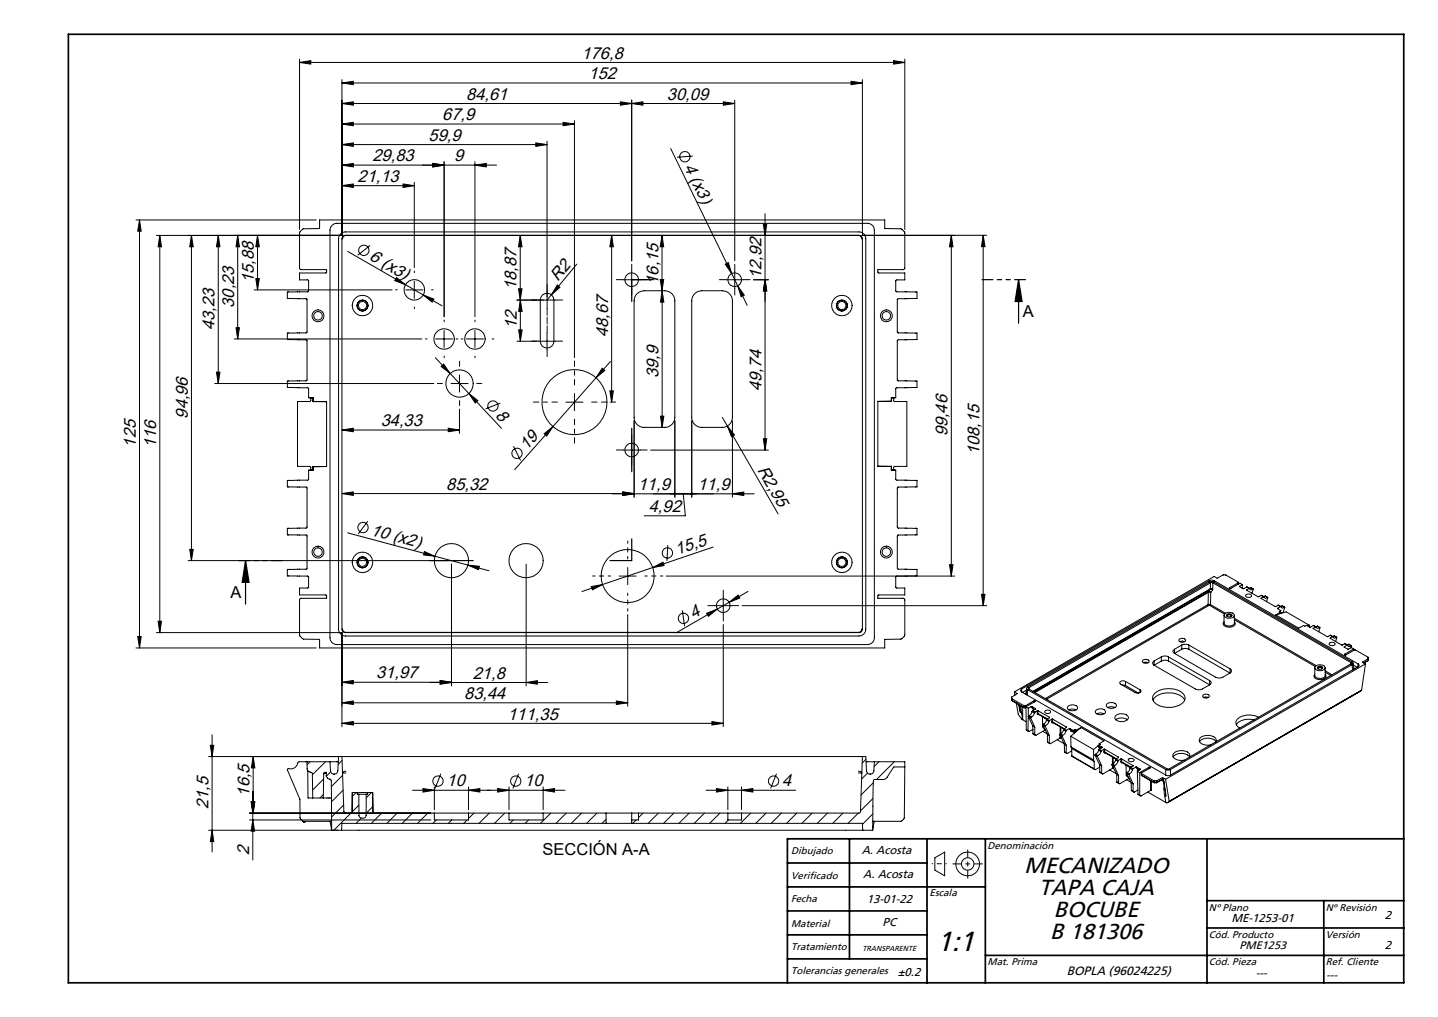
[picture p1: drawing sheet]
<svg xmlns="http://www.w3.org/2000/svg" width="420mm" height="297mm" viewBox="0 0 420 297" stroke-linecap="round" stroke-linejoin="round" font-family="sans-serif">
<g fill="none" stroke="#000" stroke-width=".29">
<path d="M87.5 18.2l3.3-.5v1zM87.5 17.2v49.8M87.5 18.2h176.8M261 17.7l3.3 .5-3.3 .5zM264.3 17.2v49.8M99.9 24.2l3.3-.5v1zM99.9 36.2l3.3-.5v1zM99.9 30.2l3.3-.5v1zM99.9 23.2v45.5M99.9 24.2h152M99.9 36.2h67.9M164.5 35.7l3.3 .5-3.3 .5z"/>
<path d="M167.8 35.2v69.3M181.2 29.7l3.3 .5-3.3 .5zM184.5 30.2l3.3-.5v1zM184.5 29.2v47M211.3 29.7l3.3 .5-3.3 .5zM214.6 29.2v47M214.6 30.2h-114.7M248.6 23.7l3.3 .5-3.3 .5zM251.9 23.2v45.5h36.3M99.9 54.2l3.3-.5v1zM99.9 48.2l3.3-.5v1.1zM99.9 42.2l3.3-.5v1.1z"/>
<path d="M99.9 54.2h21.1M99.9 42.2h59.9M117.7 53.7l3.3 .5-3.3 .5zM121 53.2v24.9M126.4 47.7l3.3 .5-3.3 .6zM129.7 47.2v45.3M138.7 48.2l3.3-.5v1.1zM138.7 47.2v45.3M145.1 48.2h-45.2M156.5 41.7l3.3 .5-3.3 .6zM159.8 41.2v45.4M195.9 43.4l19.6 40.1"/>
<path d="M202.4 45.6l-4.7 .3M39.7 64.2h52.7M40.7 64.2v125M40.7 64.2l.5 3.3h-1zM45.7 68.8h54.4M46.7 68.8v115.9M46.7 68.8l.5 3.3h-1zM55.9 68.8v94.9M55.9 68.8l.5 3.3h-1zM63.7 68.8v43.2M63.7 68.8l.5 3.3h-1zM69.4 68.8v30.2"/>
<path d="M69.4 68.8l.5 3.3h-1zM75.2 68.8v15.9M75.2 68.8l.5 3.3h-1zM97 65.8l.6-.4 .8-.2h155a1.99 1.99 0 0 1 2 2v119a1.99 1.99 0 0 1-2 2h-155a2.05 2.05 0 0 1-2-2v-119l.1-.7zM99.5 68.3l.6-.4 .8-.2h150a1.99 1.99 0 0 1 2 2v114a1.99 1.99 0 0 1-2 2h-150a2.05 2.05 0 0 1-2-2v-114l.1-.7zM100 69.2l.9-.5h150a1.02 1.02 0 0 1 1 1v114a1.02 1.02 0 0 1-1 1h-150a1.09 1.09 0 0 1-1-1v-114zM100 69.8l.3-.7 .7-.3h149.7l.7 .3 .3 .7M101.5 73.4l16.9 9.7M108.1 71.7l-3.6 2.8M151.9 68.8l.1 30.9M151.9 68.8l.6 3.3h-1.1zM168.5 77.1l-7.5 9"/>
<path d="M178.6 68.8l.5 3.3h-1zM178.6 68.8v48.6M184.5 79.2v5M193.4 68.8v16.1M193.4 68.8l.5 3.3h-1.1zM211.8 77.1l.9-.4 1 3.2zM214.6 79.2v5M223 65.5h.9l-.5 3.3zM223.4 62.4v69M251.7 68.8h27.1M277.8 68.8l.5 3.3h-1zM277.8 68.8v99.4"/>
<path d="M287.2 68.7l.5 3.3h-1zM287.2 68.7v108.2M68.4 99h54.8M68.9 95.7h1l-.5 3.3zM74.2 84.7h40.3M74.7 81.3h1l-.5 3.4zM115.8 81.1l2.6 2-3.1-1.2zM118.4 83.1l10.7 6.2M118.5 84.7h5M121 82.2v4.9M123.6 86.1l3.1 1.2-.5 .9zM127.2 99h5"/>
<path d="M129.7 96.5v5M136.2 99h5M138.7 96.5v5M151 87.6h7.8M151 99.7h5.8M151.4 84.3h1.1l-.6 3.3zM151.5 96.3h1l-.5 3.4zM152 87.6l.5 3.3h-1zM157.3 99.7h5M158.4 86.2a2.01 2.01 0 0 1 2.1-.4 2.01 2.01 0 0 1 1.3 1.8v12.1a1.99 1.99 0 0 1-2 1.9 1.99 1.99 0 0 1-2-1.9v-12.1zM159.8 97.2v4.9M161 86.1l-1.2 1.5"/>
<path d="M162.8 83.2l.7 .7-2.5 2.2zM182 81.7h5M186.1 85.8l.9-.6 1.1-.3h6.1a2.95 2.95 0 0 1 2.9 3v34a2.89 2.89 0 0 1-2.9 2.9h-6.1a2.89 2.89 0 0 1-2.9-2.9v-34a2.87 2.87 0 0 1 .9-2.1zM192.8 81.6h1.1l-.5 3.3zM193.4 84.9l.5 3.3h-1zM193.4 84.9v39.9M202.9 85.8l.9-.6 1.2-.3h6a3 3 0 0 1 2.9 3v34a2.95 2.95 0 0 1-2.9 2.9h-6a2.89 2.89 0 0 1-3-2.9v-34a2.87 2.87 0 0 1 .9-2.1zM212.1 81.7h5M215.5 83.5l1.9 2.7-.9 .5zM215.5 83.5l2.7 5.7M220.1 81.7h4.3M223.4 81.7l.5 3.3h-.9z"/>
<path d="M62.7 112h64M63.2 108.7h1l-.5 3.3zM90.1 116.1v-2.6l-.2-.3h-6v-1.9l5.5-.1 .3-.1v-11.7l-.3-.2h-5.5v-1.9l5.6-.1 .2-.2v-9.6l-.2-.2h-5.6v-1.9l6-.1 .2-.1v-3.1l-.2-.3h-2.4v-2h7.7l.2-.2v-.8h-7.5l-.4-.4v-10.5l1.1-1 4.7-.1v-2.5h165.1v2.5l4.8 .1 1 1 .1 10.5-.4 .4h-7.5v.8l.2 .2h7.7v2h-2.5l-.1 .2v3.2l.2 .1 5.9 .1v1.9h-5.5l-.2 .3v9.5l.2 .2 5.5 .1v1.9h-5.5l-.2 .3v11.5l.2 .2 5.5 .1v1.9h-6l-.2 .3v2.6M90.1 116.1l1.4 .1M90.1 116.1l.7 .1M90.8 116.2v.8l-.3 .3h-3.6v18.9h3.6l.3 .3v.7M90.8 116.2h.6M91.4 117.3h4M91.4 116.2v1.1M91.5 116.2v1M91.5 117.2l3.9 .1M91.5 117.2l-.1 .1"/>
<path d="M91.5 116.2h-.1M95.4 117.3v18.9M127.1 104.5l4.4 4.6M128.8 107l.8-.7 1.9 2.8zM131.5 109.1l5.4 5.8M131.7 112h5M134.2 109.5v5M134.2 119.5v7.1M136.9 114.9l2.7 2.1-.8 .7zM136.9 114.9l9.6 10.2M146.1 117.7l-4.3 1.7M165.3 117.4h5"/>
<path d="M167.8 114.9v5M174.1 110.3l-23.7 26.8M175.9 107.5l.7 .7-2.5 2.1zM178.1 114.2h1l-.5 3.2zM178.3 105.6l-4.2 4.7M256.4 117.2v19M256.4 117.2h4M260.3 116.2v1M260.3 117.2h-3.9M260.3 116.2h.1M260.3 117.2h.1M260.4 116.2v1"/>
<path d="M260.4 116.2h.6M261 116.2v.8l.2 .3h3.7v18.9h-3.7l-.2 .2v.8M261.6 116.1l-1.3 .1M261.6 116.1l-.6 .1M90.1 137.3l-.1 2.9-6.1 .1v1.9h5.6l.2 .2v11.7l-.3 .1-5.5 .1v1.9h5.6l.2 .2v9.6l-.3 .2-5.5 .1v1.9h6l.2 .2v3.1l-.2 .2h-2.4v2h7.7l.2 .3v.7h-7.5l-.4 .4 .1 10.6 1 1h4.7v2.5h165.1v-2.5h4.8l1.1-1.2-.1-10.6-.3-.2h-7.5l.2-1h7.7v-2h-2.4l-.2-.1-.1-3.1 .4-.3M90.8 137.2h.6M90.8 137.2l-.7 .1M91.4 136.2l.1 .1M91.4 136.2h4M91.4 136.2v1M91.4 137.2l.1 .1M91.5 137.3h-1.4"/>
<path d="M91.5 136.3v1M95.4 136.2l-3.9 .1M99.9 125.6l3.3-.5v1zM99.9 125.6h34.3M130.9 125.1l3.3 .5-3.3 .5zM150 130.3l2 4.2M158.9 126.7l2.6-2.1-1.8 2.7zM182 131.4h5M184.5 128.9v5M185.2 122.9v22.3M190 131.4h34.4M192.9 121.5h1l-.5 3.3z"/>
<path d="M197.1 122.9v22.3M202 122.9v22.3M211 121.9l1.4 2.5M212.4 124.4l2.1 2.6-.9 .5zM212.4 124.4l14.9 25.7M213.9 122.9v22.3M223 128.1h.9l-.5 3.3zM256.4 136.2h3.9M256.4 136.2h4M260.3 136.2v1.1M260.3 137.3h1.3M260.4 136.2h-.1"/>
<path d="M260.4 136.2v1M260.4 137.2l-.1 .1M260.4 137.2h.6M261 137.2l.6 .1M261.6 137.3v2.6l.2 .3 6 .1v1.9h-5.5l-.2 .3v11.5l.2 .2 5.5 .1v1.9h-5.5l-.2 .3v9.5l.2 .2 5.5 .1v1.9h-3.5M99.9 144.1l3.3-.5v1.1zM99.9 144.1h85.3M101.5 155.6l25.5 6.9M107.4 152.2l-2.8 3.7M178.9 144.2h41.4M181.9 143.7l3.3 .5-3.3 .5zM181.9 143.6l3.3 .5-3.3 .6z"/>
<path d="M195.1 159.2l-.3 4.6M199.6 144.2l.6 6.4h-12.1M208.3 159.8l-38.3 13M213.9 144.2l3.3-.5v1zM54.9 163.7h75.9M55.4 160.4h1l-.5 3.3zM124 161.1l3 1.4-3.3-.4zM127 162.5l9.7 2.5M131.9 164.7v35.6M136.7 165l3.3 .4-.3 1zM136.7 165l6.1 1.7M153.7 164.7v35.6"/>
<path d="M172.7 171.3l3.3-.6-3 1.6zM180.8 168.2h5M183.3 165.7v5M183.3 179.5v26.7M190.7 165.7l2.9-1.5 .4 1zM194.6 168.2h84.2M199.3 178.3l.7 4.6M206.4 179.1l3.1-1.2-2.6 2.1zM208.7 176.9h5M209.5 177.9l-12 6.9M211.2 174.4v5M213 175.9l2.6-2.1 .5 .9z"/>
<path d="M213 175.9l-3.5 2M216.7 176.9h71.5M218.5 172.7l-5.5 3.2M277.3 164.9h1l-.5 3.3zM286.7 173.6h1l-.5 3.3zM352.8 176.6l.2 .2M352.8 176.6h.8M352.8 176.6l-47.5 27.4M352.9 173h.7M352.9 173l-.1 3.6M352.9 173l-50.6 29.2M353 172.8l-.1 .2"/>
<path d="M353 172.8l.6 .2M353 172.8l-50.9 29.4M353 176.8h.4M353 176.8l-47.4 27.4M353.2 169.6l.7-.2 .7 .2M353.2 170l-53.1 30.6a.43 .43 0 0 0-.2 .4 .43 .43 0 0 0 .2 .4M353.2 170l.5-.2 .9 .2M353.2 169.6l-54.8 31.6M353.2 169.6v.4M353.4 176.8l4.2 2.5M353.4 172.2h.1M353.4 172.2h.8"/>
<path d="M353.4 172.2l-.4 .6M353.4 172.2l-51.6 29.8M353.5 172h.1M353.5 172l-.1 .2M353.5 172l.7 .2M353.5 172l-51.8 29.9M353.6 170.2h.7M353.6 176.6l-.2 .2M353.6 170.2l-53.1 30.6M353.6 170.2l-.1 1.8M353.6 176.6l4.3 2.5M353.6 173v3.6"/>
<path d="M354.2 172.2l-.6 .8M354.3 170.2l40.2 23.3M354.3 170.2l-.1 2M354.6 170l40.3 23.3a.43 .43 0 0 1 .3 .4 .43 .43 0 0 1-.3 .4M354.6 169.6l42.1 24.3M354.6 169.6v.4M357.5 179.7v2.2a1.74 1.74 0 0 0 3 0v-2.2M357.8 179.2a1.79 1.79 0 0 1 2.7 .6 1.81 1.81 0 0 1-3-.1zM358.2 179.8a.97 .97 0 0 1 1.6 0M358.3 179.5a.82 .82 0 0 1 .8-.3 .82 .82 0 0 1 .7 .7 .82 .82 0 0 1-.9 .3 .82 .82 0 0 1-.6-.7zM361.6 170.2v-.2l-3.6-2.1h-.7l-1.8 1-.9-.6-58.3 33.8M361.6 170.2l-2.6 1.5 .4 .2 2.8-1.6 .7 .4"/>
<path d="M361.6 170.2v.4M361.7 170.1v.5M362.1 171.2l1 .7 1-.5M362.1 171.2l-.1 .1M362.9 170.7l-.8 .5M362.9 170.7l-.1 1.1M363.9 173.8a.89 .89 0 0 1 .9-.4 .89 .89 0 0 1 .7 .8 .9 .9 0 0 1-1 .3 .9 .9 0 0 1-.6-.7zM364.1 172.3v.1M364.1 172.4l3.4 1.9 .9-.4M364.1 171.4l.8 .4 .3-.2M364.1 171.4l.7 .4M364.8 171.8l.2 .1a.48 .48 0 0 0 .4 .4 .48 .48 0 0 0 .5-.3"/>
<path d="M364.8 171.8l-.7 .5M365.2 171.6l.8 .4M365.2 171.6l.7 .4M365.9 172l.1 .1-.3 1.1M368.4 174.7v.1M368.4 174.8l4 2.4 .9-.5M368.4 173.9l.8 .4M368.4 173.9l.7 .4M369.1 174.3h.2a.49 .49 0 0 0 .4 .4 .49 .49 0 0 0 .5-.2M369.1 174.3l-.7 .4M369.5 174.1l-.3 .2M369.5 174.1l.8 .3"/>
<path d="M369.5 174.1l.7 .4M370.2 174.5l-.3 1.2M372.6 179.6l6.7 3.8 1.5-.7 .3 .2 .5-.3 1 .6 1-.5M373.2 177.6l.9 .7M373.2 177.6l-.1 .1M373.3 176.7l.9 .4 .2-.2M373.3 176.7l.7 .5M374 178.8l-1.4 .8M374 178.8l.1 .4-1.5 .4M374 179l.4 .1 1.2-.4 6.7 3.9M374 177.2h.2a.5 .5 0 0 0 .4 .4 .5 .5 0 0 0 .5-.3M374 177.2l-.8 .4"/>
<path d="M374.1 178.3l-.5 .3 .4 .2M374.1 178.3l-.2 .4M374.4 176.9l.8 .4M374.4 176.9l.7 .4M375.1 177.3l.1 .1-.5 1.6M39.7 189.2h52.7M40.2 185.9h1l-.5 3.3zM45.7 184.7h54.2v27.5M46.2 181.4h1l-.5 3.3zM99.9 199.2l3.3-.5v1zM99.9 199.2h32M100 183.7l.3 .7 .6 .3h150l.7-.6 .1-.4"/>
<path d="M125.5 199.3h34.5M128.6 198.8l3.3 .5-3.3 .5zM128.6 198.7l3.3 .5-3.3 .5zM153.7 199.3l3.3-.5v1zM211.2 182.4v29.8M328.7 199l-1.1-.1-.5 .3v.4l4.8 2.8h.7l.6-.3v-.5l-.2-.2M328.7 199l4.3 2.4M328.7 199v1.2M333.8 192.9a1.05 1.05 0 0 1 1-.4 1.05 1.05 0 0 1 .8 .8 1.16 1.16 0 0 1-1.9-.2zM333.9 193.5h1.5M337.1 193a.66 .66 0 0 0-.4 .7 .66 .66 0 0 0 .4 .6M337.1 194.3l12 6.9a2.32 2.32 0 0 0 2.1 0l2.1-1.2"/>
<path d="M337.1 193v1.3M339.2 191.8a2.32 2.32 0 0 1 2.1 0M339.2 193a2.32 2.32 0 0 1 2.1 0M339.2 191.8l-2.1 1.2M339.2 191.8v1.2M339.2 193l-2.1 1.3M341.3 191.8l12 7M341.3 191.8v1.2M341.3 193l12 7M343 189.6a.62 .62 0 0 0-.4 .6 .62 .62 0 0 0 .4 .6M343 190.8l12 7a2.39 2.39 0 0 0 2.2 0l2.1-1.3M343 189.6v1.2"/>
<path d="M344.4 186.7a1.07 1.07 0 0 1 1.9 .5 1.13 1.13 0 0 1-2-.3zM344.6 187.4l.7-.2 .7 .2M345.2 188.4a2.32 2.32 0 0 1 2 0M345.2 189.6a2.32 2.32 0 0 1 2 0M345.2 188.4l-2.2 1.2M345.2 188.4v1.2M345.2 189.6l-2.2 1.2M347.2 188.4l12.1 6.9M347.2 188.4v1.2M347.2 189.6l12 7M353.3 198.8a.66 .66 0 0 1 .4 .6 .66 .66 0 0 1-.4 .6M353.3 198.8v1.2"/>
<path d="M357.5 181.6l-.1 .1a.94 .94 0 0 0 1 1.4 1.62 1.62 0 0 0 2.4-1.2l-.3-.3M358.5 180a.58 .58 0 0 1 .5-.4 .58 .58 0 0 1 .6 .4M359.3 195.3a.64 .64 0 0 1 .4 .6 .64 .64 0 0 1-.4 .6M359.3 195.3v1.2M360.5 181l23.7 13.7M360.5 180.6l24 13.8M382.3 182.6l-.5 .1M382.3 182.6v.5M383.6 183.5v.1M383.6 183.6l4 2.3 .9-.4M383.6 182.7l.8 .4 .3-.2M383.6 182.7l.7 .4"/>
<path d="M384 196.9l-.1 .1a.94 .94 0 0 0 1 1.4 1.58 1.58 0 0 0 2.3-1.2l-.1-.3M384 195v2.2a1.77 1.77 0 0 0 3.1 0l-.1-2.2M384.3 194.6a1.98 1.98 0 0 1 2.7 .2 1.28 1.28 0 0 1-1.9 1l-.5-.1a.67 .67 0 0 1-.5-.5 .67 .67 0 0 1 .2-.6zM384.3 183.1h.2a.49 .49 0 0 0 .4 .4 .49 .49 0 0 0 .5-.2M384.3 183.1l-.7 .4M384.7 182.9l.8 .3M384.7 182.9l.7 .4M384.7 195.1a1.07 1.07 0 0 1 1.6 0M384.8 194.8a.8 .8 0 0 1 .9-.3 .8 .8 0 0 1 .6 .7 .8 .8 0 0 1-.9 .3 .8 .8 0 0 1-.6-.7zM385 195.3a.56 .56 0 0 1 .5-.4 .56 .56 0 0 1 .6 .4M385.4 183.3h.1l-.3 1.2M387 196.3l1.7 1"/>
<path d="M387 195.9l2 1.2M388.3 187.9a.9 .9 0 0 1 .9-.4 .9 .9 0 0 1 .7 .8 .91 .91 0 0 1-.9 .3 .91 .91 0 0 1-.7-.7zM388.5 185.5l.9 .4 .2-.2M388.5 185.5l.7 .4M388.5 186.3v.1M388.5 186.4l3.4 2 .8-.4M389.2 185.9h.2a.5 .5 0 0 0 .4 .5 .5 .5 0 0 0 .5-.3M389.2 185.9l-.7 .4M389.6 185.7l.8 .4M389.6 185.7l.7 .4M390.3 186.1l.2 .1-.4 1.2M392.6 189l1.1 .6 1-.5 .7 .4"/>
<path d="M392.6 188.9v.1M392.7 191.1v.1M392.7 191.2l.3 .1 2.9-1.5 3.7 2.1v.4M392.7 188l.9 .4 .3-.2M392.7 188l.8 .4M393.5 188.4h.1a.5 .5 0 0 0 .5 .4 .5 .5 0 0 0 .5-.2M393.5 188.4l-.9 .5M393.9 188.2l.8 .4M393.9 188.2l.7 .4M394.5 193.9l-53.2 30.7-40.9-23.4 .1-.4M394.5 193.5v.4M394.6 188.6l-.1 .6"/>
<path d="M394.9 194.1l-53 30.6M394.9 194.1l.1 1.5M395.2 193.6l.1 1.9M395.3 194.2l1.1 .7M395.3 195l.4 .3M395.3 195.1l.1 .1M395.4 189.5l-2.7 1.6M395.4 189.5v.4M395.4 195.2l.2 .1M395.4 195.2h-.1M396.7 193.9a.42 .42 0 0 1 .3 .4 .42 .42 0 0 1-.3 .4l-54.8 31.6M396.7 193.9l-.1 .9"/>
<path d="M398.8 193.9l-58.4 33.7M398.8 193.9l-1.1 7.6M399.5 192.9v.1M399.5 193l-1.1 .6M399.5 192.9l-1.2 .7M399.6 192.4l-1.7 1 .9 .5M399.6 192.4l-.1 .5M399.6 192.8l-.1 .2M399.6 192.3v.1M399.6 192.3l-.1 .6M61.4 217.7h1l-.5 3.2zM61.9 214.6v34.2"/>
<path d="M99.9 211.2l3.3-.5v1zM99.9 211.2h111.3M99.9 205.2l3.3-.5v1zM99.9 205.2h83.4M180 204.7l3.3 .5-3.3 .5zM207.9 210.7l3.3 .5-3.3 .5zM295.5 204.5l.1 .1M295.5 203.9v.1M295.5 204.4v.1M295.5 204l3.6 2.1M295.5 204.5l3.6 2.1M295.5 204v.5"/>
<path d="M295.6 204.6l3.6 2.1M296.3 202.1l.8 .5-1.6 1v.8M296.3 202.1l.1 .9M296.8 205.3l.6 3.3 1.3 1.6M297.5 205.7v.3M297.5 206l.4 .1M297.5 206l.5 2M297.9 206.1l.3 .2M297.9 206.1l.1 1.9M297.9 205.9v.2M298 208l.4 .2M298.2 206.3l.2 1.9"/>
<path d="M298.2 206.1v.2M298.4 201.2a.46 .46 0 0 0-.3 .4 .46 .46 0 0 0 .3 .5l42.1 24.2M298.4 208.2l.3 2M298.4 201.2v.9M298.7 206.4v3.8M298.7 210.2l1 .6M299.1 206.1h.4M299.1 206.6h.4M299.1 206.6l.1 .1M299.1 206.1v.5M299.2 206.7h.2M299.5 206.6l-.1 .1"/>
<path d="M299.5 206.1v.5M299.6 202.5l-.2 .2M299.6 206.5l-.2 .2M299.6 206.4l.8 .4M299.6 206.4l.2 6.7M299.6 206.5l-.1 .1M299.6 202.5h.1M299.7 202.7v.1M299.7 202.4l-.3 .2M299.7 202.5h-.1M299.8 213.1l.5 .4M299.8 213.1l.4 .3"/>
<path d="M299.8 201.5l-1.1 .7M299.9 201l-.2 1.7M300.1 201.4l40.4 23.3M300.1 201.4l-.1 1.6M300.2 213.4l.1 .1M300.4 209.3l.6 .4M300.4 209.3l1.3 2.7M300.4 206.8l-.2 6.6M300.5 209l-.1 .3M300.5 209l.7 .4M300.5 200.8v.5M301 209.7l1.2 2.6"/>
<path d="M301.2 209.4l-.2 .3M301.2 206.4l-.8 .4M301.2 206.4l.7 1M301.4 206.3l-.2 .1M301.4 207.8l-.4 .9-.5 .3M301.4 206.3l1 .6M301.4 207.8l.7 .4M301.4 206.3l.6 1M301.6 207.6l-.2 .2M301.6 207.6l.7 .4M301.7 212l.5 .3M301.7 212v2.2"/>
<path d="M301.7 213l-1.1 .6-.3-.1M301.7 214.2l.6 .4M301.7 214.2l.5 .3M302.1 204.6l.2 .1M302.1 204.6l-2.6 1.5M302.1 204.6v.4M302.1 208.2l-.5 1-.4 .2M302.2 214.5l.1 .1M302.2 212.3v2.2M302.3 208l-.2 .2M302.3 204.7v.2M302.3 204.9l-2.7 1.5"/>
<path d="M302.4 206.9l-.8 .7M302.4 206.9l.1 .1M303 207.6h.2M303 208.4h.2M303 208.4v.2l.4 .1M303 207.6l-.7 .4M303 207.6v.8M303.2 208.4l.1 .2M303.2 207.6l3.3 1.9M303.2 207.6v.8M303.2 208.4l2.7 1.6M303.2 208.6l1.3 .7"/>
<path d="M304.5 209.3v2.9l.7 .7M304.5 209.3l1.3 .8M304.5 209.3l1.3 .7M304.6 213.6l1.2 .7M304.6 211.7l.7 .4M304.6 211.7l1.3 2.8M304.7 211.5l-.1 .2M304.7 211.5l.7 .4M305.2 207.7a.9 .9 0 0 1 .9-.4 .9 .9 0 0 1 .7 .8 .89 .89 0 0 1-.9 .3 .89 .89 0 0 1-.7-.7zM305.3 213.1l-2.7 1.6-.3-.1M305.3 212.1l1.2 2.7M305.4 211.9l-.1 .2"/>
<path d="M305.6 210.3l-.3 .8-.6 .4M305.6 210.3l.8 .4M305.8 210l-.2 .3M305.8 210l.7 .4M305.9 216.7l.6 .4M305.9 214.5l.6 .3M305.9 216.7l.6 .3M305.9 214.5v2.2M306.4 210.7l-.3 .6-.7 .6M306.5 217v.1M306.5 214.8v2.2M306.5 209.5v.1"/>
<path d="M306.5 210.4l-.1 .3M306.5 209.6l-.7 .4M307.2 210.8h.2M307.2 210.8l.1 .3h.3M307.2 210h.2M307.2 210l-.7 .4M307.2 210v.8M307.4 210.8l3.3 2.1M307.4 210.8l3.5 2M307.4 210l4.1 2.3M307.4 210v.8M308.8 216l2 1.2"/>
<path d="M309.6 214.6l.6 .4M309.6 214.6l1.3 2.7M309.6 215.5l-2.8 1.7-.3-.1M309.6 214.7v.8M309.6 212.3v2.1M309.7 214.3l-.1 .3M309.7 214.3l.7 .4M309.8 215.1v.4h-.2M309.8 212.4v1.9M310.2 215l1.2 2.7M310.4 214.7l-.2 .3M310.6 213.1l-.3 .7-.6 .5"/>
<path d="M310.6 213.1l.7 .4M310.8 212.9l-.2 .2M310.8 212.9l.7 .4M310.9 217.3l.5 .4M310.9 217.3v2.2M310.9 219.5l.5 .4M310.9 219.5l.5 .3M311.3 213.5l-.4 .9-.5 .3M311.4 219.8v.1M311.4 217.7v2.1M311.5 212.3v.2M311.5 213.3l-.2 .2"/>
<path d="M311.5 212.5l-.7 .4M312 206.2a1.78 1.78 0 0 1 2.7 .6 1.79 1.79 0 0 1-3-.1zM312.2 207.3l.7-.2 1.4 .2M312.3 212.8h.2M312.3 212.8l-.8 .5M312.3 212.8l.5 .7M312.5 212.8l.9 .5M312.5 212.8l.5 .7M312.7 215l6.7 3.9M312.7 215l.1 3.1M312.8 218.1l6.6 3.8M312.8 218.1l.2 .5"/>
<path d="M312.8 213.5l.4 .1M313 219.3l-1.3 .8-.3-.2M313 213.5h-.2M313 213.5l.1 .1M313 218.6l6.6 3.8M313 218.6l.1 2.2M313.1 213.5l.8 .5M313.4 213.3l.3 .3M313.7 213.6l.3 .2M313.9 213l.4 .3M313.9 213l-.5 .3M313.9 213.5l-.2 .1"/>
<path d="M313.9 213.5l.4 .2M313.9 213v.5M314 213.8l-1.3 1.2M314 213.8v.1M314.3 213.3v.4M315.7 212.5l6.7 3.9-1.3 .8M315.7 212.5l-1.4 .8M315.7 212.5l-1.4 1.2M319.4 218.9v3M320.1 207.4a1.78 1.78 0 0 1 2.8 .6 1.79 1.79 0 0 1-3-.1zM320.3 208.5l1.2-.3 1 .3M320.7 217.8l-1.3 1.1"/>
<path d="M320.7 217.8l.3 .5M320.9 219.1l-.3 .6-.7 .6M320.9 219.1l.7 .4M320.9 217.8h-.2M320.9 217.8l.3 .4M321 218.3h.3M321 217.7l.9 .5M321 217.7l.1 .2-.2-.1M321 218.8l-.1 .3M321 218.8l.7 .4M321.1 217.2l.3 .2-.4 .3M321.1 217.2v.4"/>
<path d="M321.2 218.2l-.2 .1M321.2 218.2l.4 .3M321.2 218.2l.4 .2M321.6 219.5l-.4 .8-.6 .4M321.7 219.2l-.1 .3M321.9 218.2l-.9 .6M321.9 218.2h.1M322.4 218.8h.3M322.4 219.6h.3M322.4 219.6l.1 .3h.3M322.4 218.8l-.7 .4M322.4 218.8v.8"/>
<path d="M322.7 219.6l.1 .2M322.7 218.8l4 2.3M322.7 218.8v.8M322.7 219.6l3.4 2M322.7 219.8l3.2 1.9M323.3 205.6a1.77 1.77 0 0 1 2.8 .5 1.79 1.79 0 0 1-3 0zM323.5 206.6l1.1-.2 1 .2M325.9 210.2a2.8 2.8 0 0 1 3.4 0M325.9 208.9a2.51 2.51 0 0 1 3.7 .6 2.36 2.36 0 0 1-4 .3zM327.8 200.1l.9 .1M328.7 200.2l3.8 2.2M333 201.4v.8"/>
<path d="M336.8 204.5a5.6 5.6 0 0 1 6.3-2l1.9 .8 1 1.2M337 202.7a6.6 6.6 0 0 1 8.6-.1 2.02 2.02 0 0 1-1 3.3 6.8 6.8 0 0 1-7.6-1 1.8 1.8 0 0 1 0-2.2zM350.3 216.6a3.3 3.3 0 0 1 4.8 0M351.4 203l.9-.3 .9 .4a1.02 1.02 0 0 1-.8 .8 1.02 1.02 0 0 1-1.1-.5zM351.5 203.7h1.5M355.1 216.7a1.38 1.38 0 0 0-1.5-1.9 2.83 2.83 0 0 0-3.3 1.2 2.17 2.17 0 0 0 2.7 1.6h.6M366.3 210.2a4.9 4.9 0 0 0-5.2 1.5M367.6 209.5a5.3 5.3 0 0 0-6.5 .9 1.67 1.67 0 0 0 1 2.2M397.6 201.6l-56.4 32.7M397.6 201.6l-56.1 32.5M397.7 201.5l-.1 .1M397.7 201.5l-56.2 32.5"/>
<path d="M60.9 220.9h39M72.8 237.5h54.1M72.8 239.5h53M73.3 234.2h1.1l-.6 3.3zM73.4 234.2h1l-.5 3.3zM73.8 231.1v20M73.8 239.5l.6 3.2h-1.1zM73.9 220.9v16.6M73.9 220.9l.5 3.4h-1zM88.3 239.7l8.6 .2M88.3 239.7l.4 .4M89.3 239.9l-.4 .3"/>
<path d="M89.7 222.5v2a1.54 1.54 0 0 0 1.5 1.2l.1 7.3M89.7 222.5l-2.6 .1a2.43 2.43 0 0 1-3.1 1.9l-.1 .3 3.7 8.6v5.5l.7 .8M89.7 222.5h6.7M89.8 224.9l.2 8.1h1.3M90.6 222.5l-.9 .8M91.3 233h3.1M94.4 233h2.4M94.4 232.1l-.9 .9M94.5 227.5l-3.2 3.2M94.8 225.6l-.2 .4 .7-.3M94.8 225.6l.5 .1M94.8 225.6l-.3 .2-.1 7.2"/>
<path d="M95.1 222.5l-3.9 3.8M95.3 225.7a1.63 1.63 0 0 0 1.3 2l.3 14.8-.5-2.6M96.4 222.5h2.4M96.6 225.4l-1.3 1.3M98.9 220.9l-.2 4.2a1.08 1.08 0 0 1-1.1 1 1.08 1.08 0 0 1-1.1-1l-.1-2.6M99.9 220.9l.5 16.1 .5 .5M99.9 220.9h152M99.9 222.1l-1.1 1.1M100.1 226.4l-3.3 3.3M100.2 230.7l-3.4 3.5M100.4 235.1l-3.6 3.5M101 225.2h-.1a.48 .48 0 0 0-.6 .1 .48 .48 0 0 0-.1 .5l.8-.1"/>
<path d="M102.6 237.4l-5.1 5.1M102.9 231.5v5.6l-.5 .4M104 231.5l-1.1 1M104.4 231.5v.4h.4M104.4 231.5h3M104.4 231.5h-1.5l-.1 5.5M104.8 231.9v6.3a1.09 1.09 0 0 0 1.1 .7 1.09 1.09 0 0 0 1-.7l.1-6.3M104.8 231.9h2.2M104.8 235.2l-2 1.9M105.6 238.9l-1.6 1.5M107.4 231.5v.4h-.4M107.4 231.5h1.5v5.5"/>
<path d="M108.5 231.5l-1.5 1.5M108.8 231.5l.1 5.6 .5 .4M108.9 235.6l-2 1.9M111.5 237.5l-3 2.9M116 237.5l-3 2.9M120.5 237.5l-3 2.9M120.5 230.8h44.5M123.5 230.3l3.4 .5-3.4 .5zM125 237.5l-3 2.9M126.9 229.8v6.7M126.9 237.5h9.9M126.9 237.5v2h9.9v-2"/>
<path d="M127.5 239.5l-1.1 .9M128.8 226l-1.7 4.3M131.9 239.5l-.9 .9M136.4 239.5l-1 .9M136.8 230.8l3.4-.5v1zM136.8 229.8v6.7M136.8 237.5h11.9M138.4 237.5l-1.6 1.5M142.9 237.5l-3 2.9M145.3 230.3l3.4 .5-3.4 .5zM147.4 237.5l-3 2.9M148.7 229.8v6.7"/>
<path d="M148.7 237.5h9.9M148.7 237.5v2h9.9v-2M149.9 239.5l-1 .9M151.5 226l-1.7 4.3M154.4 239.5l-1 .9M158.6 230.8l3.4-.5v1zM158.6 229.8v6.7M158.6 237.5h18.4M160.9 237.5l-3 2.9M165.4 237.5l-3 2.9M169.9 237.5l-3 2.9M174.3 237.5l-3 2.9"/>
<path d="M177 237.5h7.5M177 237.5v2.9M177 239.3l-1.1 1.1M184.5 237.5h2M184.5 237.5v2.9M185.8 239.5l-1 .9M186.5 237.5h26.1M186.5 237.5v2h-2M187.8 237.5l-1.3 1.3M192.3 237.5l-3 2.9M196.8 237.5l-3 2.9M201.3 237.5l-3 2.9"/>
<path d="M205.8 237.5l-3 2.9M206.2 230.8h26.2M209.3 230.3l3.3 .5-3.3 .5zM210.3 237.5l-3 2.9M212.6 229.8v6.7M212.6 237.5h4M212.6 237.5v2h4v-2M212.8 239.5l-1 .9M216.6 230.8l3.3-.5v1zM216.6 229.8v6.7M219.3 237.5l-3 2.9M223.7 237.5l-3 2.9"/>
<path d="M226.8 226l-1.7 4.3M228.2 237.5l-3 2.9M232.7 237.5l-3 2.9M237.2 237.5l-3 2.9M241.7 237.5l-3 2.9M246.2 237.5l-3 2.9M250.7 237.5l-3 2.9M250.7 225.2l.7 .2 .3 .4-1-.1M251.9 220.9l-.6 16.2-.2 .3-34.5 .1M251.9 220.9h1l.2 4.2a1.08 1.08 0 0 0 1.1 1 1.08 1.08 0 0 0 1-1l.2-2.6M252.9 221.8l-1.1 1M253 222.5h2.4"/>
<path d="M253.4 225.8l-1.8 1.7M254.9 237.7l-3 3M255 233.2l-3.7 3.6M255.1 228.6l-3.6 3.6M255.3 239.9l-.4 2.6M255.4 222.5h8.9v1.5M256.7 222.5l-1.4 1.4M261.2 222.5l-5.2 5.1M264.3 224l-.2 15.1-.9 .8h-8.3M264.3 224h-3.2l-2.3 3.3-.8 .3h-2.6l-.3 .2-.2 14.7M264.3 223.9l-.1 .1M313.1 220.8l6.5 3.8"/>
<path d="M313.1 220.8l6.5 3.7M319.4 221.9l.2 .5M319.6 224.5v.1M319.6 222.4v2.1M319.8 220.5l.7 .4M319.8 220.5l1.4 2.8M319.9 220.3l-.1 .2M319.9 220.3l.7 .4M320.5 220.9l1.3 2.7M320.6 220.7l-.1 .2M321.2 223.3l.6 .3M321.2 223.3v2.2"/>
<path d="M321.2 224l-1.3 .8-.3-.2M321.2 225.5l.6 .4M321.2 225.5l.6 .3M321.8 225.8v.1M321.8 223.6v2.2M324.1 224.9l2 1.1M324.8 223.4l.6 .4M324.8 223.4l1.3 2.8M324.9 223.1l-.1 .3M324.9 224.4l-2.8 1.6-.3-.1M324.9 223.1l.7 .4M324.9 221.1v2"/>
<path d="M324.9 223.7v.7M325.1 224.1v.3h-.2M325.1 221.2v1.8M325.4 223.8l1.3 2.7M325.6 223.5l-.2 .3M325.8 221.9l-.4 .8-.5 .4M325.8 221.9l.7 .4M326 221.6l-.2 .3M326 221.6l.7 .5M326.1 226.2l.6 .3M326.1 226.2l.1 2.1M326.2 228.3l.5 .5"/>
<path d="M326.2 228.3l.5 .4M326.5 222.3l-.4 .9-.5 .3M326.7 221.1v.2M326.7 222.1l-.2 .2M326.7 221.3l-.7 .3M326.7 228.7v.1M326.7 226.5v2.2M327.4 221.6h.2M327.4 222.5h.2M327.4 222.5l.1 .3 .3-.1M327.4 221.6l-.7 .5M327.4 221.6v.9"/>
<path d="M327.6 222.5l.1 .2M327.6 221.6l3.3 2M327.6 221.6v.9M327.6 222.5l2.7 1.5M327.7 222.7l1.2 .7M328.9 223.4h.1M328.9 223.4l1.3 .8M329 225.8l.7 .4M329 225.8l1.4 2.8M329.1 227.7l1.2 .8M329.1 225.6l-.1 .2M329.1 225.6l.7 .4"/>
<path d="M329.6 221.8a.91 .91 0 0 1 .9-.4 .91 .91 0 0 1 .7 .7 .9 .9 0 0 1-1 .4 .9 .9 0 0 1-.6-.7zM329.7 226.2l1.2 2.7M329.7 227.3l-2.6 1.6-.4-.1M329.8 226l-.1 .2M330.1 224.4l-.4 .8-.6 .4M330.1 224.4l.7 .4M330.2 224.1l-1.3-.7v3l.7 .6M330.2 224.1l-.1 .3M330.2 224.1l.7 .4M330.4 228.6l.5 .3M330.4 228.6v2.2M330.4 230.8l.6 .4"/>
<path d="M330.4 230.8l.5 .3M330.8 224.8l-.3 .7-.7 .5M330.9 223.6v.1M330.9 223.7l-.7 .4M330.9 224.5l-.1 .3M330.9 231.1l.1 .1M330.9 228.9v2.2M331.8 224h.2M331.8 224l-.9 .5M331.8 224l.7 1M332 224l1 .6M332 224l.6 1"/>
<path d="M332.2 225.2l.7 .4M332.2 225.2l.2 6.7M332.4 230.7l-1.1 .6-.3-.1M332.4 231.9l.6 .4M332.4 231.9l.5 .3M332.9 232.2l.1 .1M332.9 225.6v6.6M333 224.6l-.8 .6M333 224.6h.1M333.3 226.3l.1 .2M333.3 226.3l.1 .1M333.3 225.8v.5"/>
<path d="M333.4 225.9l3.6 2.1M333.4 225.9v.5M333.4 226.4v.1M333.4 226.5l3.6 2.1M333.4 226.4l3.6 2.1M335.2 231.3l5.3 3M335.6 224.1h.2M335.6 224.1l-2.7 1.5M335.6 224.1v.4M335.8 224.1l.2 .1-2.6 1.5v.2M335.8 224.1v.3M336.1 230.8l-2.9 1.7-.2-.2"/>
<path d="M336.1 228v2.8M336.3 228.1v2.7h-.2M337 228h.2M337 228v.5M337 228.6h.2M337 228.5h.2M337 228.5v.1M337.2 228.5v.1M337.2 228.6h.5M337.2 228l.5 .1M337.2 228v.5M337.2 228.5h.5"/>
<path d="M337.7 228.5v.1M337.7 228.1v.4M337.9 228.6h-.2M337.9 228l-.2 .1M337.9 228.5h-.2M337.9 228.5v.1M337.9 228v.5M339.2 227.8l.7 .5M339.3 227.7l.6 .4M339.5 227.1l.9 .5M339.5 227.1l-1.6 .9M339.5 227.1l.1 .4"/>
<path d="M339.6 227.5h.1M339.6 227.5l-1.7 1M339.7 227.5v.1M339.7 227.6l-1.8 1M339.7 227.6l.1 .1M339.7 227.5l.1 .1M339.8 227.6l.5 3M339.9 228.3l.1 2.1M340 230.4l.1 1.9M340 230.4l.3 .2M340.1 232.3l.4 2M340.1 232.3l.4 .2"/>
<path d="M340.3 230.6l.2 1.9M340.4 230.6l.1 1.9M340.4 227.6l1.1 6.4M340.5 226.3l.5 .2 .9-.2M340.5 224.7l.5 .2 .9-.2M340.5 224.7v1.6M341.5 234.1l-.8 .4-.2-.2M341.5 234v.1M341.9 224.7v1.6M342.7 221a3.3 3.3 0 0 1 4.8 0M347.4 221.1a1.38 1.38 0 0 0-1.5-1.8 2.83 2.83 0 0 0-3.4 1.2 2.24 2.24 0 0 0 2.8 1.6l.6-.1M60.9 242.5h38.9"/>
<path d="M61.9 242.5l.5 3.3h-1zM88.7 240.1l.2 .1M88.7 240.1h.1M88.9 240.2h.1M99.8 242.5h152.2M177 240.4h7.5M177 240.4h-77.1l-.1 2.1M184.5 240.4h67.4l.1 2.1M252 242.5h2.9M254.9 242.2l-.2 .3M273 250.5l2.9-1.7v7l-2.9-1.7z"/>
<circle cx="200" cy="45.8" r="1.5"/>
<circle cx="106.3" cy="73.1" r="1.51"/>
<circle cx="92.9" cy="92.2" r="1.26"/>
<circle cx="92.9" cy="92.2" r="1.75"/>
<circle cx="105.9" cy="89.2" r="1.2"/>
<circle cx="105.9" cy="89.2" r="3"/>
<circle cx="105.9" cy="89.2" r="1.61"/>
<circle cx="121" cy="84.6" r="2.99"/>
<circle cx="129.7" cy="99" r="3"/>
<circle cx="138.7" cy="99" r="3"/>
<circle cx="184.5" cy="81.7" r="2"/>
<circle cx="214.6" cy="81.7" r="2"/>
<circle cx="245.9" cy="89.2" r="3"/>
<circle cx="245.9" cy="89.2" r="1.2"/>
<circle cx="245.9" cy="89.2" r="1.59"/>
<circle cx="258.9" cy="92.2" r="1.25"/>
<circle cx="258.9" cy="92.2" r="1.74"/>
<circle cx="134.2" cy="112" r="4"/>
<circle cx="144" cy="118.6" r="1.51"/>
<circle cx="167.8" cy="117.4" r="9.5"/>
<circle cx="151" cy="132.4" r="1.5"/>
<circle cx="184.5" cy="131.4" r="2"/>
<circle cx="106" cy="154.1" r="1.5"/>
<circle cx="92.9" cy="161.2" r="1.25"/>
<circle cx="92.9" cy="161.2" r="1.74"/>
<circle cx="105.9" cy="164.2" r="1.2"/>
<circle cx="105.9" cy="164.2" r="3"/>
<circle cx="105.9" cy="164.2" r="1.61"/>
<circle cx="131.8" cy="163.7" r="5"/>
<circle cx="153.6" cy="163.7" r="5"/>
<circle cx="183.3" cy="168.2" r="7.7"/>
<circle cx="194.9" cy="161.5" r="1.5"/>
<circle cx="211.2" cy="176.9" r="2"/>
<circle cx="245.9" cy="164.2" r="3"/>
<circle cx="245.9" cy="164.2" r="1.2"/>
<circle cx="245.9" cy="164.2" r="1.59"/>
<circle cx="258.9" cy="161.2" r="1.24"/>
<circle cx="258.9" cy="161.2" r="1.73"/>
<circle cx="199.6" cy="180.6" r="1.51"/>
<circle cx="127.9" cy="228.1" r="1.51"/>
<circle cx="150.6" cy="228.1" r="1.51"/>
<circle cx="225.9" cy="228.1" r="1.51"/>
<circle cx="282.6" cy="252.3" r="3.5"/>
<circle cx="282.7" cy="252.3" r="1.8"/>
</g>
<path d="M297.5 81.7l1 6.3h-2zM297.5 81.7v12.7M71.7 163.7l1 6.4h-2zM71.7 163.7v12.7" fill="none" stroke="#000" stroke-width=".35"/>
<g fill="none" stroke="#000" stroke-width=".29" stroke-dasharray="15.2 1.3 1.3 1.3">
<path d="M121 79.6v-.5M184.5 79.2v-2M214.6 79.2v-2M116 84.6h-.5M121 89.6v.5M124.7 99h-.5M126 84.6h.5M129.7 94v-.5M133.7 99h-.5M134.7 99h.5M138.7 94v-.5M143.7 99h.5"/>
<path d="M157.3 99.6h-2M157.3 87.6h-2M159.8 97.1v-2M159.8 87.6v-2.5M159.8 87.6h-2.5M159.8 87.6v2.5M159.8 87.6h2.5M159.8 85.1v-2M159.8 90.1v2M159.8 94.6v-2M162.3 99.6h2M162.3 87.6h2"/>
<path d="M182 81.7h-2M184.5 84.2v2M187 81.7h2M212.1 81.7h-2M214.6 84.2v2M217.1 81.7h2M129.2 112h-1.5M129.7 104v.5M134.2 107v-1.5M134.2 117v1.5M138.7 104v.5M139.2 112h1.5"/>
<path d="M159.8 102.1v2M182 131.4h-2M184.5 128.9v-2M184.5 133.9v2M187 131.4h2M208.8 176.9h-2M211.3 174.4v-2M211.3 179.4v2M213.8 176.9h2"/>
</g>
<path d="M162.8 117.4h-7M167.8 112.4v-7M172.8 117.4h7M167.8 122.4v7" fill="none" stroke="#000" stroke-width=".29" stroke-dasharray="15.2 1.3 1.3 1.3" stroke-dashoffset="13.6"/>
<path d="M178.3 168.2h-5.2M183.3 163.2v-5.2M183.3 173.2v5.3M188.3 168.2h5.3" fill="none" stroke="#000" stroke-width=".29" stroke-dasharray="15.2 1.3 1.3 1.3" stroke-dashoffset="14.5"/>
<path d="M299.5 81.7h-12.7M69.8 163.7h12.7" fill="none" stroke="#000" stroke-width=".35" stroke-dasharray="6.3 1.3 1.3 1.3 1.3 1.3" stroke-dashoffset="3.2"/>
<path d="M184.5 81.7v6.3M190.9 81.7h-6.4M184.5 125.1v6.3M184.5 131.4v6.4M184.5 157.4v6.3M125.5 163.7h6.4M138.2 163.7h-6.3M184.5 163.7h-6.3" fill="none" stroke="#000" stroke-width=".35" stroke-dasharray="6.3 1.3 1.3 1.3 1.3 1.3"/>
<path d="M282.7 256.5v-8.3" fill="none" stroke="#000" stroke-width=".29" stroke-dasharray="15.2 1.3 1.3 1.3" stroke-dashoffset="13"/>
<path d="M278.3 252.3h8.7" fill="none" stroke="#000" stroke-width=".29" stroke-dasharray="15.2 1.3 1.3 1.3" stroke-dashoffset="12.8"/>
<path d="M276.4 252.2h-4.2" fill="none" stroke="#000" stroke-width=".29" stroke-dasharray="15.2 1.3 1.3 1.3" stroke-dashoffset="15.1"/>
<g fill="none" stroke="#000" stroke-width=".5">
<path d="M20 10h390v277h-390zM230 252h40.8M230 259h57.8M248.1 245v35M270.8 245v42M287.8 245v42M352.5 245v42M410 245h-180v42M230 273h40.8M230 266h40.8M287.8 279h122.2M352.5 263h57.5"/>
<path d="M352.5 271h57.5M386.6 263v24M230 280h40.8"/>
</g>
<g fill="#000">
<path d="M162.8 83.2l.7 .7-2.5 2.2zM212.4 124.4l2.1 2.6-.9 .5z"/>
<path d="M87.5 18.2l3.3-.5v1zM261 17.7l3.3 .5-3.3 .5z"/>
<path d="M99.9 24.2l3.3-.5v1zM248.6 23.7l3.3 .5-3.3 .5zM99.9 54.2l3.3-.5v1zM117.7 53.7l3.3 .5-3.3 .5zM99.9 48.2l3.3-.5v1.1zM126.4 47.7l3.3 .5-3.3 .6zM99.9 125.6l3.3-.5v1zM130.9 125.1l3.3 .5-3.3 .5zM99.9 42.2l3.3-.5v1.1zM156.5 41.7l3.3 .5-3.3 .6zM99.9 36.2l3.3-.5v1zM164.5 35.7l3.3 .5-3.3 .5zM99.9 30.2l3.3-.5v1zM181.2 29.7l3.3 .5-3.3 .5zM99.9 144.1l3.3-.5v1.1zM181.9 143.6l3.3 .5-3.3 .6zM99.9 199.2l3.3-.5v1zM128.6 198.7l3.3 .5-3.3 .5zM99.9 205.2l3.3-.5v1zM180 204.7l3.3 .5-3.3 .5z"/>
<path d="M184.5 30.2l3.3-.5v1zM211.3 29.7l3.3 .5-3.3 .5z"/>
<path d="M126.4 47.7l3.3 .5-3.3 .6zM138.7 48.2l3.3-.5v1.1z"/>
<path d="M40.7 64.2l.5 3.3h-1zM40.2 185.9h1l-.5 3.3zM46.7 68.8l.5 3.3h-1zM46.2 181.4h1l-.5 3.3zM75.2 68.8l.5 3.3h-1zM74.7 81.3h1l-.5 3.4zM69.4 68.8l.5 3.3h-1zM68.9 95.7h1l-.5 3.3zM63.7 68.8l.5 3.3h-1zM63.2 108.7h1l-.5 3.3zM151.9 68.8l.6 3.3h-1.1zM151.4 84.3h1.1l-.6 3.3zM178.6 68.8l.5 3.3h-1zM178.1 114.2h1l-.5 3.2zM223 65.5h.9l-.5 3.3zM223.4 81.7l.5 3.3h-.9zM193.4 68.8l.5 3.3h-1.1zM192.8 81.6h1.1l-.5 3.3zM55.9 68.8l.5 3.3h-1zM55.4 160.4h1l-.5 3.3zM277.8 68.8l.5 3.3h-1zM277.3 164.9h1l-.5 3.3zM287.2 68.7l.5 3.3h-1zM286.7 173.6h1l-.5 3.3z"/>
<path d="M123.6 86.1l2.6 2.1 .5-.9zM115.8 81.1l-.5 .8 3.1 1.2z"/>
<path d="M152 87.6l.5 3.3h-1zM151.5 96.3h1l-.5 3.4z"/>
<path d="M193.4 84.9l.5 3.3h-1zM192.9 121.5h1l-.5 3.3z"/>
<path d="M215.5 83.5l1 3.2 .9-.5zM211.8 77.1l1.9 2.8-1-3.2z"/>
<path d="M223.4 81.7l.5 3.3h-.9zM223 128.1h.9l-.5 3.3z"/>
<path d="M128.8 107l2.7 2.1-1.9-2.8zM136.9 114.9l1.9 2.8 .8-.7z"/>
<path d="M175.9 107.5l-1.8 2.8 2.5-2.1zM158.9 126.7l.8 .6 1.8-2.7z"/>
<path d="M181.9 143.7l3.3 .5-3.3 .5zM196.8 144v.2h.3h-.3a.33 .33 0 0 0 .4 .3 .33 .33 0 0 0 .2-.5 .33 .33 0 0 0-.6 0zM201.8 143.9a.33 .33 0 0 0 .1 .6 .33 .33 0 0 0 .5-.3h-.4h.4l-.2-.3zM213.9 144.2l3.3-.5v1z"/>
<path d="M196.9 143.9a.34 .34 0 0 0 .1 .6 .34 .34 0 0 0 .4-.3h-.3h.3l-.2-.3zM201.8 143.9l-.1 .3h.3h-.3a.34 .34 0 0 0 .4 .3 .34 .34 0 0 0 .2-.5 .34 .34 0 0 0-.5-.1z"/>
<path d="M71.7 163.7l1 6.4h-2zM297.5 81.7l1 6.3h-2z"/>
<path d="M136.7 165l3 1.4 .3-1zM124 161.1l-.3 1 3.3 .4z"/>
<path d="M172.7 171.3l.3 1 3-1.6zM190.7 165.7l3.3-.5-.4-1z"/>
<path d="M213 175.9l3.1-1.2-.5-.9zM206.4 179.1l.5 .9 2.6-2.1z"/>
<path d="M128.6 198.8l3.3 .5-3.3 .5zM153.7 199.3l3.3-.5v1z"/>
<path d="M207.9 210.7l3.3 .5-3.3 .5zM99.9 211.2l3.3-.5v1z"/>
<path d="M73.9 220.9l.5 3.4h-1zM73.4 234.2h1l-.5 3.3zM73.3 234.2h1.1l-.6 3.3zM73.8 239.5l.6 3.2h-1.1zM61.4 217.7h1l-.5 3.2zM61.9 242.5l.5 3.3h-1z"/>
<path d="M123.5 230.3l3.4 .5-3.4 .5zM136.8 230.8l3.4-.5v1z"/>
<path d="M145.3 230.3l3.4 .5-3.4 .5zM158.6 230.8l3.4-.5v1zM209.3 230.3l3.3 .5-3.3 .5zM216.6 230.8l3.3-.5v1z"/>
</g>
<text font-size="8.3" x="273.7" y="277.7">1:1</text>
<g font-size="6.6">
<text x="299.2" y="255.1">MECANIZADO</text>
<text x="303.4" y="261.4">TAPA CAJA</text>
<text x="307.8" y="267.8">BOCUBE</text>
<text x="306.8" y="274.1">B 181306</text>
</g>
<g font-size="5">
<text x="169.9" y="17.1">176,8</text>
<text x="171.9" y="23.1">152</text>
<text x="136.2" y="29.1">84,61</text>
<text x="194.8" y="29.1">30,09</text>
<text x="129.2" y="35.1">67,9</text>
<text x="125.2" y="41.1">59,9</text>
<text x="108.8" y="47.1">29,83</text>
<text x="132.6" y="47.1">9</text>
<text x="104.4" y="53.1">21,13</text>
<text x="199.7" y="48.7" transform="rotate(64 199.7 48.7)">4 (x3)</text>
<text x="107.6" y="75.7" transform="rotate(30 107.6 75.7)">6 (x3)</text>
<text x="74.2" y="82.7" transform="rotate(-90 74.2 82.7)">15,88</text>
<text x="162.9" y="82.3" transform="rotate(-50 162.9 82.3)">R2</text>
<text x="192.3" y="83.1" transform="rotate(-90 192.3 83.1)">16,15</text>
<text x="222.4" y="81.6" transform="rotate(-90 222.4 81.6)">12,92</text>
<text x="68.4" y="89.9" transform="rotate(-90 68.4 89.9)">30,23</text>
<text x="150.9" y="84.8" transform="rotate(-90 150.9 84.8)">18,87</text>
<text x="62.7" y="96.4" transform="rotate(-90 62.7 96.4)">43,23</text>
<text x="150.9" y="96.2" transform="rotate(-90 150.9 96.2)">12</text>
<text x="177.6" y="98.4" transform="rotate(-90 177.6 98.4)">48,67</text>
<text x="192.3" y="110.4" transform="rotate(-90 192.3 110.4)">39,9</text>
<text x="222.4" y="114.3" transform="rotate(-90 222.4 114.3)">49,74</text>
<text x="54.9" y="122.2" transform="rotate(-90 54.9 122.2)">94,96</text>
<text x="111.2" y="124.5">34,33</text>
<text x="144.5" y="121.4" transform="rotate(47 144.5 121.4)">8</text>
<text x="39.7" y="130.7" transform="rotate(-90 39.7 130.7)">125</text>
<text x="45.6" y="130.9" transform="rotate(-90 45.6 130.9)">116</text>
<text x="153.8" y="131.6" transform="rotate(-48 153.8 131.6)">19</text>
<text x="276.8" y="127.5" transform="rotate(-90 276.8 127.5)">99,46</text>
<text x="221.1" y="137.3" transform="rotate(60 221.1 137.3)">R2,95</text>
<text x="286.1" y="132.9" transform="rotate(-90 286.1 132.9)">108,15</text>
<text x="130.3" y="143.1">85,32</text>
<text x="186.3" y="143.1">11,9</text>
<text x="203.7" y="143.1">11,9</text>
<text x="189.5" y="149.5">4,92</text>
<text x="108" y="156.2" transform="rotate(15 108 156.2)">10 (x2)</text>
<text x="197.8" y="162.2" transform="rotate(-19 197.8 162.2)">15,5</text>
<text x="202.6" y="180.7" transform="rotate(-30 202.6 180.7)">4</text>
<text x="109.9" y="198.1">31,97</text>
<text x="138.1" y="198.2">21,8</text>
<text x="135.6" y="204.1">83,44</text>
<text x="148.2" y="210.1">111,35</text>
<text x="72.9" y="232.6" transform="rotate(-90 72.9 232.6)">16,5</text>
<text x="130.4" y="229.7">10</text>
<text x="153.1" y="229.7">10</text>
<text x="228.4" y="229.7">4</text>
<text x="60.9" y="236.4" transform="rotate(-90 60.9 236.4)">21,5</text>
<text x="72.8" y="249.8" transform="rotate(-90 72.8 249.8)">2</text>
</g>
<g font-size="4.8">
<text x="298.8" y="92.5">A</text>
<text x="67.3" y="174.6">A</text>
<text x="158.5" y="249.8">SECCIÓN A-A</text>
</g>
<text font-size="3.7" x="311.6" y="284.7">BOPLA (96024225)</text>
<g font-size="3.5">
<text x="251.7" y="249.5">A. Acosta</text>
<text x="252.1" y="256.6">A. Acosta</text>
<text x="253.2" y="263.8">13-01-22</text>
<text x="359.7" y="269.3">ME-1253-01</text>
<text x="404.4" y="268.4">2</text>
<text x="257.8" y="270.6">PC</text>
<text x="404.5" y="277">2</text>
<text x="262.2" y="285.1">±0.2</text>
<text x="366.8" y="285.3">---</text>
<text x="387.3" y="285.9">---</text>
</g>
<text font-size="3.3" x="362" y="277.1">PME1253</text>
<g font-size="2.9">
<text x="231.1" y="249.3">Dibujado</text>
<text x="288.4" y="248">Denominación</text>
<text x="231.1" y="256.7">Verificado</text>
<text x="231.1" y="263.4">Fecha</text>
<text x="271.5" y="261.7">Escala</text>
<text x="353.1" y="265.9">Nº Plano</text>
<text x="387.2" y="265.9">Nº Revisión</text>
<text x="231.1" y="270.7">Material</text>
<text x="353.1" y="274">Cód. Producto</text>
<text x="387.2" y="274">Versión</text>
<text x="231.1" y="277.4">Tratamiento</text>
<text x="288.4" y="281.9">Mat. Prima</text>
<text x="353.1" y="281.9">Cód. Pieza</text>
<text x="387.2" y="281.9">Ref. Cliente</text>
<text x="231.1" y="284.4">Tolerancias generales</text>
</g>
<text font-size="2.2" x="251.9" y="277.8">TRANSPARENTE</text>
</svg>
